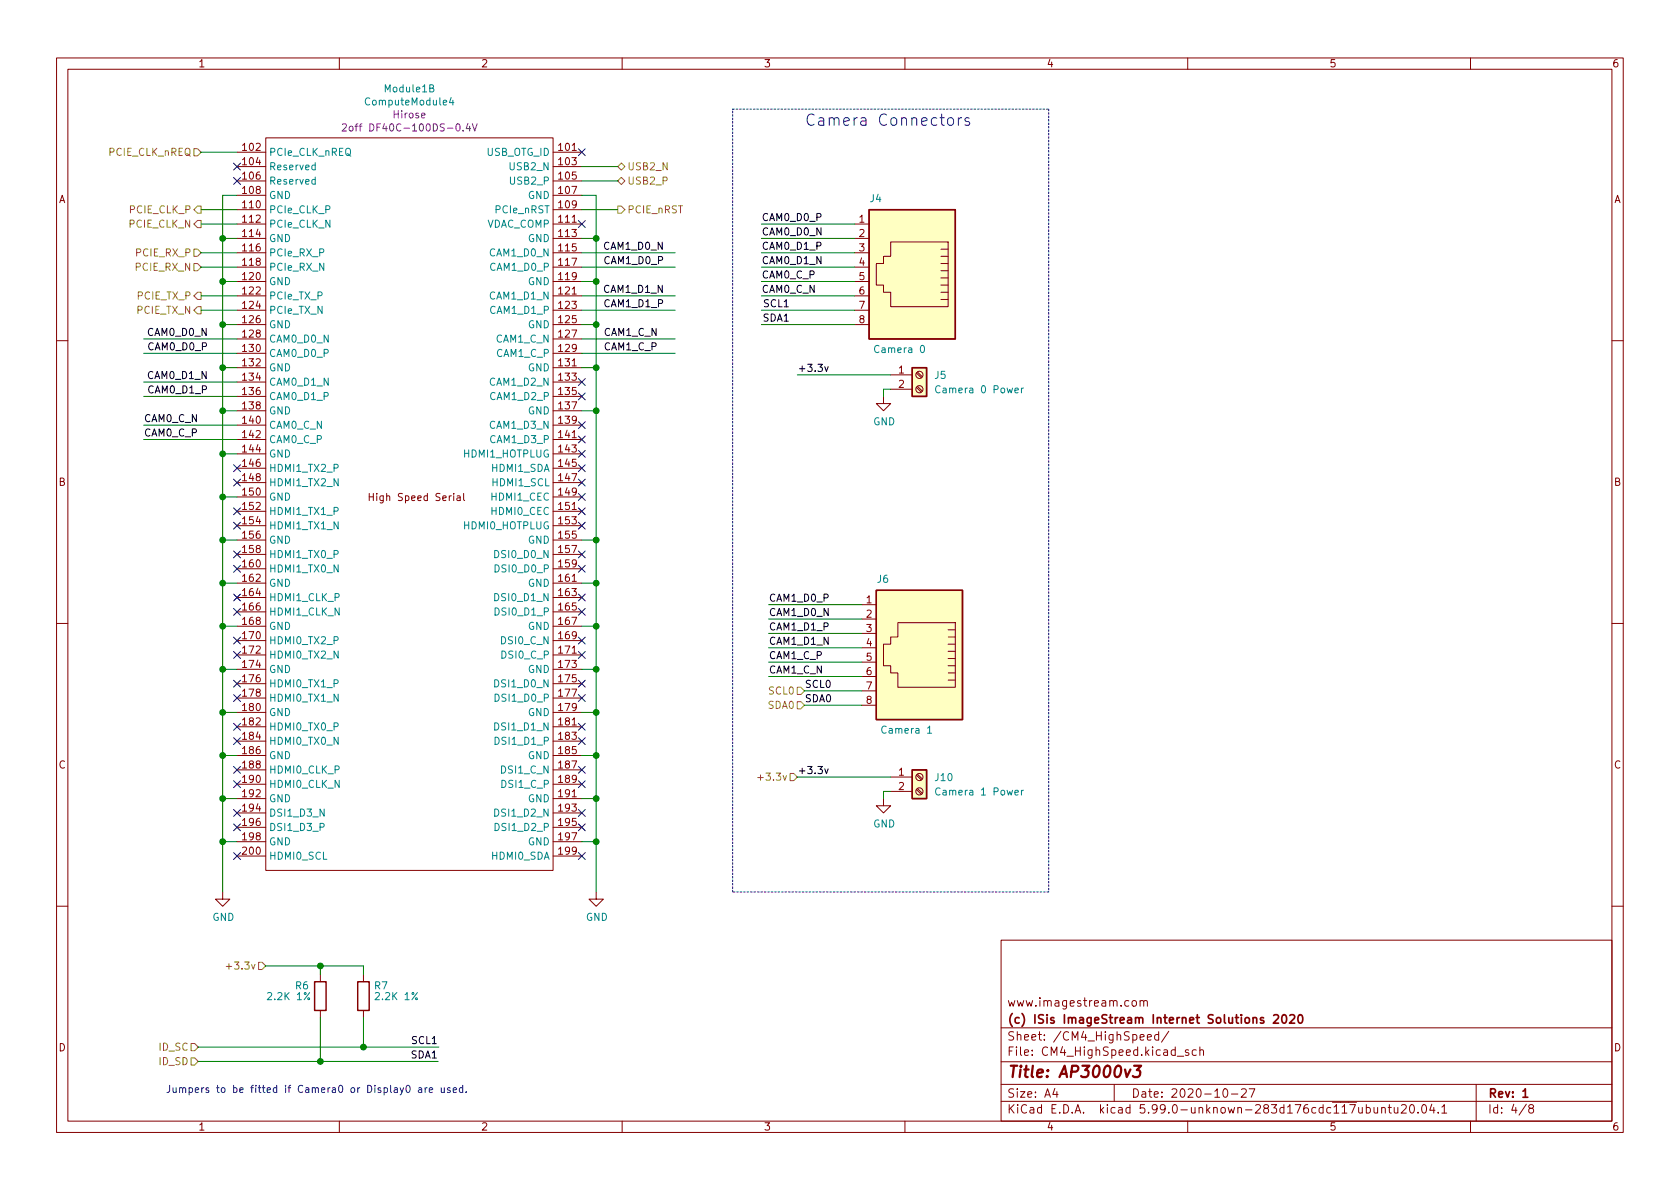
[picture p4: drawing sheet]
<svg xmlns="http://www.w3.org/2000/svg" width="297mm" height="210mm" viewBox="0 0 297 210" stroke-linecap="round" stroke-linejoin="round" font-family="sans-serif">
<g fill="none" stroke="#840000" stroke-width=".18">
<path d="M10 10.2h277v190.1h-277zM12 12.2h273v186.1h-273zM60 10.2v2M110 10.2v2M160 10.2v2M210 10.2v2M260 10.2v2M41.9 39.6h5.1M41.9 26.9h5.1M41.9 29.5h5.1M41.9 32h5.1M41.9 34.5h5.1"/>
<path d="M41.9 37.1h5.1M47 24.4h50.8v129.5h-50.8zM97.8 39.6h5.1M97.8 26.9h5.1M97.8 29.5h5.1M97.8 32h5.1M97.8 34.5h5.1M97.8 37.1h5.1M151.1 39.6h2.6M41.9 42.2h5.1M41.9 44.7h5.1M41.9 47.2h5.1"/>
<path d="M41.9 49.8h5.1M41.9 52.3h5.1M41.9 54.9h5.1M41.9 57.4h5.1M41.9 59.9h5.1M97.8 42.2h5.1M97.8 44.7h5.1M97.8 47.2h5.1M97.8 49.8h5.1M97.8 52.3h5.1M97.8 54.9h5.1M97.8 57.4h5.1"/>
<path d="M97.8 59.9h5.1M151.1 42.2h2.6M151.1 44.7h2.6M151.1 47.2h2.6M151.1 49.8h2.6M151.1 52.3h2.6M151.1 54.9h2.6M151.1 57.4h2.6M157.5 42.8h10.1v11.4h-10.1v-2.5h-1.3v-1.3h-1.3v-3.8h1.3v-1.3h1.3zM166.4 44.1h1.2M166.4 45.3h1.2M166.4 46.6h1.2"/>
<path d="M166.4 47.9h1.2M166.4 49.1h1.2M166.4 50.4h1.2M166.4 51.7h1.2M166.4 53h1.2M10 60.2h2M41.9 62.5h5.1M41.9 65h5.1M41.9 67.6h5.1M41.9 70.1h5.1M41.9 72.6h5.1M41.9 75.2h5.1"/>
<path d="M41.9 77.7h5.1M97.8 62.5h5.1M97.8 65h5.1M97.8 67.6h5.1M97.8 70.1h5.1M97.8 72.6h5.1M97.8 75.2h5.1M97.8 77.7h5.1M156.2 70.1v1.3h1.3l-1.3 1.2-1.3-1.2h1.3M157.5 66.3h3.8M157.5 68.8h3.8M162 68.5l.9 .8"/>
<path d="M162 66l.9 .8M162.2 68.3l.9 .9M162.2 65.8l.9 .8M285 60.2h2M41.9 87.9h5.1M41.9 80.3h5.1M41.9 82.8h5.1M41.9 85.3h5.1M41.9 90.4h5.1M41.9 93h5.1M41.9 95.5h5.1M41.9 98h5.1"/>
<path d="M65.3 87.3v1.2M65.3 87.9h.7M80.8 87.7h.5l.1 .8M81.4 88h-.5l-.1 .2 .1 .3h.5M82 87.3v1l.2 .2M97.8 87.9h5.1M97.8 80.3h5.1M97.8 82.8h5.1M97.8 85.3h5.1M97.8 90.4h5.1M97.8 93h5.1M97.8 95.5h5.1"/>
<path d="M97.8 98h5.1M10 110.2h2M41.9 100.6h5.1M41.9 103.1h5.1M41.9 105.7h5.1M41.9 108.2h5.1M41.9 110.7h5.1M41.9 113.3h5.1M41.9 115.8h5.1M41.9 118.4h5.1M97.8 100.6h5.1M97.8 103.1h5.1"/>
<path d="M97.8 105.7h5.1M97.8 108.2h5.1M97.8 110.7h5.1M97.8 113.3h5.1M97.8 115.8h5.1M97.8 118.4h5.1M152.4 106.9h2.5M152.4 109.5h2.5M152.4 112h2.5M152.4 114.5h2.5M152.4 117.1h2.5M152.4 119.6h2.5"/>
<path d="M158.7 110.1h10.2v11.4h-10.2v-2.5h-1.2v-1.3h-1.3v-3.8h1.3v-1.3h1.2zM167.6 111.4h1.3M167.6 112.6h1.3M167.6 113.9h1.3M167.6 115.2h1.3M167.6 116.5h1.3M167.6 117.7h1.3M167.6 119h1.3M285 110.2h2M41.9 120.9h5.1M41.9 123.4h5.1M41.9 126h5.1"/>
<path d="M41.9 128.5h5.1M41.9 131.1h5.1M41.9 133.6h5.1M41.9 136.1h5.1M41.9 138.7h5.1M97.8 120.9h5.1M97.8 123.4h5.1M97.8 126h5.1M97.8 128.5h5.1M97.8 131.1h5.1M97.8 133.6h5.1M97.8 136.1h5.1"/>
<path d="M97.8 138.7h5.1M152.4 122.2h2.5M152.4 124.7h2.5M157.5 137.4h3.8M157.5 139.9h3.8M162 139.6l.9 .9M162 137.1l.9 .8M162.2 139.4l.9 .9M162.2 136.9l.9 .8M167.6 120.3h1.3M39.4 157.7v1.3h1.2l-1.2 1.3-1.3-1.3h1.3M41.9 141.2h5.1"/>
<path d="M41.9 143.8h5.1M41.9 146.3h5.1M41.9 148.8h5.1M41.9 151.4h5.1M97.8 141.2h5.1M97.8 143.8h5.1M97.8 146.3h5.1M97.8 148.8h5.1M97.8 151.4h5.1M105.4 157.7v1.3h1.3l-1.3 1.3-1.3-1.3h1.3M156.2 141.2v1.3h1.3l-1.3 1.3-1.3-1.3h1.3M10 160.2h2"/>
<path d="M56.6 172.3v1.3M56.6 178.7v1.3M64.3 172.3v1.3M64.3 178.7v1.3M177 166.3h108v32h-108zM200.3 177l.3-.1 .3 .3v.4l-.3 .3h-.3l-.2-.3v-.4zM201.6 177.1l.2-.2 .3 .1 .1 .9M201.6 176.9v1M202.2 177.1l.2-.2 .4 .1 .1 .9M285 160.2h2M60 198.3v2M110 198.3v2"/>
<path d="M160 198.3v2M177 194.8h108M177 191.8h108M177 187.8h108M177 181.8h108M186.5 192.5l-.4 1h1M186.9 193v1M197 191.8v3M202.9 183.4l.7-.1-.1-.3-.4-.1-.2 .2v.8h.6M204.9 183l-.5-.1-.3 .3v.4l.2 .3h.6M204.9 182.4v1.5M206.6 182.4l-1.2 1.9"/>
<path d="M208.1 186.8h1.2M210 198.3v2M210.1 185.7l-.3-.1-.2 .2v.3l.5 .1v.4h-.5M211.5 185.7l-.4-.1-.3 .3v.4l.1 .3h.6M212.1 185.8l.3-.2 .3 .1 .1 .9M212.1 185.1v1.5M216.4 192.6l.2-.1a.81 .81 0 0 1 .6 .7 .81 .81 0 0 1-.3 .8h-.2a.81 .81 0 0 1-.6-.6 .81 .81 0 0 1 .3-.8zM217.7 193.5h1.2M219.5 192.7l.6-.2 .2 .2 .1 .3-1 1h1M220.9 192.5h1l-.7 1.5M242.9 195.8l.1 1h.4l.2-.1M243.6 195.8v1"/>
<path d="M244.3 196l.2-.2 .4 .1v.9M244.3 195.8v1M245.4 195.8h.6M245.6 195.3v1.3l.4 .2M246.5 195.8l.1 1h.3l.2-.1M247.1 195.8v1M247.8 195.5l.6-.2 .2 .2v.3l-.9 1h.9M249.4 195.4l.2-.1a.81 .81 0 0 1 .6 .7 .81 .81 0 0 1-.3 .8h-.2a.81 .81 0 0 1-.6-.6 .81 .81 0 0 1 .3-.8zM250.7 196.7v.1M251.6 195.4l.1-.1a.81 .81 0 0 1 .6 .7 .81 .81 0 0 1-.3 .8h-.1a.81 .81 0 0 1-.6-.6 .81 .81 0 0 1 .3-.8zM253.1 195.3l-.3 1h.9M253.5 195.8v1"/>
<path d="M254.3 196.7v.1M254.9 195.8l.5-.5v1.5M254.9 196.8h.9M260 198.3v2M261 191.8v6.5M269.9 195.3l-1.3 1.9M270.6 196l-.3-.3 .1-.2 .2-.2 .4 .1 .2 .2-.1 .2-.7 .2-.1 .3 .1 .4 .2 .1h.4l.2-.3-.1-.4-.2-.1"/>
<circle cx="162.6" cy="66.3" r=".63"/>
<circle cx="162.6" cy="68.8" r=".63"/>
<circle cx="162.6" cy="139.9" r=".63"/>
<circle cx="162.6" cy="137.4" r=".63"/>
</g>
<path d="M225.2 179.6l.6-.2 .2 .2 .1 .3-1 1h1M226.8 179.6l.2-.2a.81 .81 0 0 1 .6 .7 .81 .81 0 0 1-.3 .8h-.2a.81 .81 0 0 1-.3-1.3zM228.1 179.6l.5-.2 .2 .2 .1 .3-.9 1h.9M229.6 179.6l.2-.2a.81 .81 0 0 1 .6 .7 .81 .81 0 0 1-.3 .8h-.1a.81 .81 0 0 1-.4-1.3zM223.4 180l-.3-.1-.3 .2 .1 .3 .5 .1v.4h-.6M269.3 193l.4-.5v1.5M269.3 194h.8" fill="none" stroke="#840000" stroke-width=".3"/>
<path d="M198.9 189.1l.3 1.4 .7-1.4M200.5 188.5h1.3l-.8 .7h.3l.2 .2 .1 .7-.2 .2-.3 .2h-.5l-.3-.2" fill="none" stroke="#840000" stroke-width=".4"/>
<g fill="#ffffc2" stroke="#ffffc2" stroke-width=".18">
<path d="M153.7 37.1h15.2v22.8h-15.2z"/>
<path d="M161.3 136.1h2.5v5.1h-2.5z"/>
<path d="M154.9 104.4h15.3v22.8h-15.3z"/>
<path d="M161.3 65h2.5v5.1h-2.5z"/>
</g>
<path d="M153.7 37.1h15.2v22.8h-15.2zM161.3 65h2.5v5.1h-2.5zM154.9 104.4h15.3v22.8h-15.3zM161.3 136.1h2.5v5.1h-2.5zM55.6 173.6h2.1v5.1h-2.1zM63.2 173.6h2.1v5.1h-2.1z" fill="none" stroke="#840000" stroke-width=".25"/>
<g fill="none" stroke="#008484" stroke-width=".18">
<path d="M76 15.6l.5-.1 .2-.1-.1-.3-.6-.1v1.3h.5l.2-.2v-.3l-.3-.2M79.8 17.2l-.3 .9h.8M80.1 17.7v.9M55.7 29.2h-.3l-.3 .2 .2 .6h.4M55.7 31.8l-.3-.1-.3 .3 .2 .5h.4M55.7 28.8v1.2M55.7 31.3v1.3M162.9 61.1h.1a.68 .68 0 0 1 .5 .6 .68 .68 0 0 1-.5 .6 .84 .84 0 0 1-.1-1.2zM166.2 68.3a.6 .6 0 0 0-.8 .4 .6 .6 0 0 0 .6 .8l.2-.1M180.6 68.6v.9M181 68.6l-.4 .3M164 129.7h.7"/>
<path d="M166.2 139.4a.6 .6 0 0 0-.8 .5 .6 .6 0 0 0 .6 .7l.2-.1M180.6 139.7v.9M181 139.7l-.4 .3"/>
</g>
<path d="M60.5 22l.5-.1 .3 .4-.8 .9h.8M61.8 22.4l.2-.1 .4 .1v.5l-.1 .2-.3 .1-.2-.2zM82.7 21.8l-.3 .9h.8M83 22.3v.9M83.5 21.9l.4 1.3 .5-1.3" fill="none" stroke="#840084" stroke-width=".18"/>
<g fill="none" stroke="#848400" stroke-width=".18">
<path d="M34.3 26.3h.6l.7 .6-.7 .7h-.6zM34.9 36.4h.7v1.3h-.7l-.6-.6zM34.9 39h.7v1.3h-.7l-.6-.7zM109.2 32l.7-.6 .6 .6-.6 .6zM109.2 29.5l.7-.7 .6 .7-.6 .6zM109.2 36.4h.7l.6 .7-.6 .6h-.7zM34.3 44.1h.6l.7 .6-.7 .6h-.6zM34.3 46.6h.6l.7 .6-.7 .7h-.6zM34.9 51.7h.7v1.3h-.7l-.6-.7zM34.9 54.2h.7v1.3h-.7l-.6-.6zM134 137.5h.9M139.7 136.8h.6l.7 .6-.7 .6h-.6z"/>
<path d="M141 124.1h.6l.6 .6-.6 .6h-.6zM141 121.5h.6l.6 .7-.6 .6h-.6zM40 170.9h1M45.7 170.2h.7l.6 .6-.6 .6h-.7zM33.8 184.5h.6l.7 .7-.7 .6h-.6zM33.8 187.1h.6l.7 .6-.7 .6h-.6z"/>
</g>
<path d="M145.8 64.8l.3 .9 .3-.9M145.8 136l.3 .8 .3-.8" fill="none" stroke="#000" stroke-width=".18"/>
<g fill="none" stroke="#0000c2" stroke-width=".18">
<path d="M167.6 21a.55 .55 0 0 1 .6-.2 .55 .55 0 0 1 .4 .4v.6a.54 .54 0 0 1-.5 .4 .54 .54 0 0 1-.6-.4zM169.5 20.8v1.4M170 20.8a.51 .51 0 0 0-.5 .4M171.4 20.9l-.5-.1-.3 .3 .1 .3 .7 .2 .1 .2-.1 .3-.2 .1-.6-.1M30 191.9v.9a.41 .41 0 0 1-.5 .4M30.6 192.3l.1 .8 .3 .1 .1-.1M31.1 192.3v.9M31.7 192.5l.2-.2 .3 .1 .1 .8M31.7 192.3v.9M32.3 192.5l.2-.2 .3 .1v.8M33.4 192.4l.4-.1 .2 .3-.1 .5h-.5M33.4 192.3v1.3"/>
<path d="M34.5 192.8l.6-.1v-.3l-.4-.1-.2 .2 .1 .6h.5M35.7 192.3v.9M36 192.3l-.3 .3M36.9 192.4l-.3-.1-.2 .2 .1 .2 .4 .1v.3h-.5M80.1 192.8l.6-.1v-.3l-.4-.1-.2 .2 .1 .6h.5M81.8 192.4l-.3-.1-.3 .3 .1 .5h.5M81.8 191.9v1.3M82.4 193.1v.1"/>
</g>
<path d="M129.5 19.3h55.9M185.4 19.3v138.4M129.5 157.7v-138.4M185.4 157.7h-55.9" fill="none" stroke="#0000c2" stroke-width=".18" stroke-dasharray=".3 .3"/>
<g fill="none" stroke="#008400" stroke-width=".18">
<path d="M35.6 39.6h6.3M35.6 37.1h6.3M35.6 26.9h6.3M41.9 34.5h-2.5v123.2M102.9 34.5h2.5v123.2M102.9 37.1h6.3M102.9 32h6.3M102.9 29.5h6.3M134.6 39.6h16.5M25.4 59.9h16.5M35.6 54.9h6.3M35.6 52.3h6.3"/>
<path d="M35.6 44.7h6.3M35.6 47.2h6.3M39.4 49.8h2.5M39.4 57.4h2.5M39.4 42.2h2.5M102.9 54.9h16.5M102.9 49.8h2.5M102.9 57.4h2.5M102.9 42.2h2.5M102.9 52.3h16.5M102.9 59.9h16.5M102.9 44.7h16.5"/>
<path d="M102.9 47.2h16.5M134.6 54.9h16.5M134.6 49.8h16.5M134.6 57.4h16.5M134.6 42.2h16.5M134.6 52.3h16.5M134.6 44.7h16.5M134.6 47.2h16.5M25.4 62.5h16.5M25.4 70.1h16.5M25.4 75.2h16.5M25.4 77.7h16.5"/>
<path d="M25.4 67.6h16.5M39.4 65h2.5M39.4 72.6h2.5M102.9 65h2.5M102.9 62.5h16.5M102.9 72.6h2.5M141 66.3h16.5M157.5 68.8h-1.3v1.3M39.4 95.5h2.5M39.4 80.3h2.5M39.4 87.9h2.5M102.9 95.5h2.5"/>
<path d="M39.4 110.7h2.5M39.4 118.4h2.5M39.4 103.1h2.5M102.9 110.7h2.5M102.9 118.4h2.5M102.9 103.1h2.5M135.9 106.9h16.5M135.9 117.1h16.5M135.9 119.6h16.5M135.9 114.5h16.5M135.9 112h16.5M135.9 109.5h16.5"/>
<path d="M39.4 133.6h2.5M39.4 126h2.5M102.9 133.6h2.5M102.9 126h2.5M141 137.4h16.5M142.2 122.2h10.2M142.2 124.7h10.2M157.5 139.9h-1.3v1.3M39.4 148.8h2.5M39.4 141.2h2.5M102.9 148.8h2.5M102.9 141.2h2.5"/>
<path d="M47 170.8h17.3v1.5M56.6 170.8v1.5M56.6 180v7.7M64.3 180v5.2M35.1 187.7h42.4M35.1 185.2h42.5"/>
</g>
<g fill="none" stroke="#000084" stroke-width=".18">
<path d="M41.3 31.4l1.2 1.2M41.3 28.8l1.2 1.3M42.5 31.4l-1.2 1.2M42.5 28.8l-1.2 1.3M102.3 26.3l1.2 1.2M102.3 39l1.2 1.2M103.5 26.3l-1.2 1.2M103.5 39l-1.2 1.2M102.3 79.6l1.2 1.3M102.3 77.1l1.2 1.2M102.3 74.6l1.2 1.2M102.3 69.5l1.2 1.2"/>
<path d="M102.3 66.9l1.2 1.3M103.5 69.5l-1.2 1.2M103.5 66.9l-1.2 1.3M103.5 77.1l-1.2 1.2M103.5 74.6l-1.2 1.2M103.5 79.6l-1.2 1.3M41.3 100l1.2 1.2M41.3 97.4l1.2 1.2M41.3 92.3l1.2 1.3M41.3 89.8l1.2 1.2M41.3 84.7l1.2 1.2M41.3 82.2l1.2 1.2"/>
<path d="M42.5 100l-1.2 1.2M42.5 97.4l-1.2 1.2M42.5 92.3l-1.2 1.3M42.5 89.8l-1.2 1.2M42.5 84.7l-1.2 1.2M42.5 82.2l-1.2 1.2M102.3 97.4l1.2 1.2M102.3 92.3l1.2 1.3M102.3 89.8l1.2 1.2M102.3 87.3l1.2 1.2M102.3 84.7l1.2 1.2M102.3 82.2l1.2 1.2"/>
<path d="M102.3 100l1.2 1.2M103.5 89.8l-1.2 1.2M103.5 82.2l-1.2 1.2M103.5 97.4l-1.2 1.2M103.5 92.3l-1.2 1.3M103.5 87.3l-1.2 1.2M103.5 84.7l-1.2 1.2M103.5 100l-1.2 1.2M41.3 115.2l1.2 1.2M41.3 112.7l1.2 1.2M41.3 107.6l1.2 1.2M41.3 105l1.2 1.3"/>
<path d="M42.5 115.2l-1.2 1.2M42.5 112.7l-1.2 1.2M42.5 107.6l-1.2 1.2M42.5 105l-1.2 1.3M102.3 107.6l1.2 1.2M102.3 105l1.2 1.3M102.3 115.2l1.2 1.2M102.3 112.7l1.2 1.2M103.5 107.6l-1.2 1.2M103.5 105l-1.2 1.3M103.5 115.2l-1.2 1.2M103.5 112.7l-1.2 1.2"/>
<path d="M41.3 130.4l1.2 1.3M41.3 127.9l1.2 1.2M41.3 138.1l1.2 1.2M41.3 135.5l1.2 1.2M41.3 122.8l1.2 1.2M41.3 120.3l1.2 1.2M42.5 130.4l-1.2 1.3M42.5 127.9l-1.2 1.2M42.5 138.1l-1.2 1.2M42.5 135.5l-1.2 1.2M42.5 122.8l-1.2 1.2M42.5 120.3l-1.2 1.2"/>
<path d="M102.3 138.1l1.2 1.2M102.3 127.9l1.2 1.2M102.3 130.4l1.2 1.3M102.3 135.5l1.2 1.2M102.3 122.8l1.2 1.2M102.3 120.3l1.2 1.2M103.5 138.1l-1.2 1.2M103.5 127.9l-1.2 1.2M103.5 130.4l-1.2 1.3M103.5 135.5l-1.2 1.2M103.5 122.8l-1.2 1.2M103.5 120.3l-1.2 1.2"/>
<path d="M41.3 150.8l1.2 1.2M41.3 145.7l1.2 1.2M41.3 143.1l1.2 1.3M42.5 150.8l-1.2 1.2M42.5 145.7l-1.2 1.2M42.5 143.1l-1.2 1.3M102.3 150.8l1.2 1.2M102.3 145.7l1.2 1.2M102.3 143.1l1.2 1.3M103.5 150.8l-1.2 1.2M103.5 145.7l-1.2 1.2M103.5 143.1l-1.2 1.3"/>
</g>
<g fill="#008400" stroke="#008400" stroke-width=".18">
<circle cx="39.4" cy="87.9" r=".51"/>
<circle cx="39.4" cy="95.5" r=".51"/>
<circle cx="39.4" cy="103.1" r=".51"/>
<circle cx="39.4" cy="65" r=".51"/>
<circle cx="39.4" cy="72.6" r=".51"/>
<circle cx="39.4" cy="80.3" r=".51"/>
<circle cx="39.4" cy="118.4" r=".51"/>
<circle cx="39.4" cy="110.7" r=".51"/>
<circle cx="39.4" cy="133.6" r=".51"/>
<circle cx="39.4" cy="126" r=".51"/>
<circle cx="39.4" cy="141.2" r=".51"/>
<circle cx="39.4" cy="49.8" r=".51"/>
<circle cx="39.4" cy="57.4" r=".51"/>
<circle cx="39.4" cy="42.2" r=".51"/>
<circle cx="39.4" cy="148.8" r=".51"/>
<circle cx="56.6" cy="187.7" r=".51"/>
<circle cx="64.3" cy="185.2" r=".51"/>
<circle cx="56.6" cy="170.8" r=".51"/>
<circle cx="105.4" cy="95.5" r=".51"/>
<circle cx="105.4" cy="103.1" r=".51"/>
<circle cx="105.4" cy="126" r=".51"/>
<circle cx="105.4" cy="110.7" r=".51"/>
<circle cx="105.4" cy="141.2" r=".51"/>
<circle cx="105.4" cy="118.4" r=".51"/>
<circle cx="105.4" cy="133.6" r=".51"/>
<circle cx="105.4" cy="148.8" r=".51"/>
<circle cx="105.4" cy="42.2" r=".51"/>
<circle cx="105.4" cy="57.4" r=".51"/>
<circle cx="105.4" cy="49.8" r=".51"/>
<circle cx="105.4" cy="65" r=".51"/>
<circle cx="105.4" cy="72.6" r=".51"/>
</g>
<text font-size="2.8" fill="#0000c2" x="142.2" y="22.3">Camera Connectors</text>
<text font-size="2.8" fill="#840000" x="178" y="190.6">Title: AP3000v3</text>
<g font-size="2.1" fill="#840000">
<text x="178" y="178">www.imagestream.com</text>
<text x="178" y="184">Sheet: /CM4_HighSpeed/</text>
<text x="178" y="181">(c) ISis ImageStream Internet Solutions 2020</text>
<text x="178" y="186.7">File: CM4_HighSpeed.kicad_sch</text>
<text x="178" y="196.9">KiCad E.D.A. kicad 5.99.0-unknown-283d176cdc~117~ubuntu20.04.1</text>
<text x="178" y="194.1">Size: A4</text>
<text x="200" y="194.1">Date: 2020-10-27</text>
<text x="263" y="194.1">Rev: 1</text>
<text x="263" y="196.9">Id: 4/8</text>
</g>
<g font-size="1.8" fill="#840000">
<text x="35" y="11.9">1</text>
<text x="85" y="11.9">2</text>
<text x="135" y="11.9">3</text>
<text x="185" y="11.9">4</text>
<text x="235" y="11.9">5</text>
<text x="285" y="11.9">6</text>
<text x="43" y="26.7">102</text>
<text x="43" y="29.2">104</text>
<text x="98.9" y="26.7">101</text>
<text x="98.9" y="29.2">103</text>
<text x="10.3" y="35.9">A</text>
<text x="43" y="31.7">106</text>
<text x="43" y="34.3">108</text>
<text x="98.9" y="31.7">105</text>
<text x="98.9" y="34.3">107</text>
<text x="285.3" y="35.9">A</text>
<text x="43" y="36.8">110</text>
<text x="43" y="39.4">112</text>
<text x="43" y="41.9">114</text>
<text x="98.9" y="36.8">109</text>
<text x="98.9" y="39.4">111</text>
<text x="98.9" y="41.9">113</text>
<text x="151.9" y="39.4">1</text>
<text x="151.9" y="41.9">2</text>
<text x="43" y="44.4">116</text>
<text x="43" y="47">118</text>
<text x="98.9" y="44.4">115</text>
<text x="98.9" y="47">117</text>
<text x="151.9" y="44.4">3</text>
<text x="151.9" y="47">4</text>
<text x="43" y="49.5">120</text>
<text x="43" y="52.1">122</text>
<text x="98.9" y="49.5">119</text>
<text x="98.9" y="52.1">121</text>
<text x="151.9" y="49.5">5</text>
<text x="151.9" y="52.1">6</text>
<text x="43" y="54.6">124</text>
<text x="43" y="57.1">126</text>
<text x="43" y="59.7">128</text>
<text x="98.9" y="54.6">123</text>
<text x="98.9" y="57.1">125</text>
<text x="98.9" y="59.7">127</text>
<text x="151.9" y="54.6">7</text>
<text x="151.9" y="57.1">8</text>
<text x="43" y="62.2">130</text>
<text x="43" y="64.8">132</text>
<text x="98.9" y="62.2">129</text>
<text x="98.9" y="64.8">131</text>
<text x="43" y="67.3">134</text>
<text x="43" y="69.8">136</text>
<text x="98.9" y="67.3">133</text>
<text x="98.9" y="69.8">135</text>
<text x="158.9" y="66">1</text>
<text x="158.9" y="68.6">2</text>
<text x="43" y="72.4">138</text>
<text x="43" y="74.9">140</text>
<text x="43" y="77.5">142</text>
<text x="98.9" y="72.4">137</text>
<text x="98.9" y="74.9">139</text>
<text x="98.9" y="77.5">141</text>
<text x="43" y="80">144</text>
<text x="43" y="82.5">146</text>
<text x="98.9" y="80">143</text>
<text x="98.9" y="82.5">145</text>
<text x="10.3" y="85.9">B</text>
<text x="43" y="85.1">148</text>
<text x="43" y="87.6">150</text>
<text x="66.1" y="88.6">High Speed Serial</text>
<text x="98.9" y="85.1">147</text>
<text x="98.9" y="87.6">149</text>
<text x="285.3" y="85.9">B</text>
<text x="43" y="90.2">152</text>
<text x="43" y="92.7">154</text>
<text x="43" y="95.2">156</text>
<text x="98.9" y="90.2">151</text>
<text x="98.9" y="92.7">153</text>
<text x="98.9" y="95.2">155</text>
<text x="43" y="97.8">158</text>
<text x="43" y="100.3">160</text>
<text x="98.9" y="97.8">157</text>
<text x="98.9" y="100.3">159</text>
<text x="43" y="102.9">162</text>
<text x="43" y="105.4">164</text>
<text x="43" y="107.9">166</text>
<text x="98.9" y="102.9">161</text>
<text x="98.9" y="105.4">163</text>
<text x="98.9" y="107.9">165</text>
<text x="153.2" y="106.7">1</text>
<text x="43" y="110.5">168</text>
<text x="43" y="113">170</text>
<text x="98.9" y="110.5">167</text>
<text x="98.9" y="113">169</text>
<text x="153.2" y="109.2">2</text>
<text x="153.2" y="111.8">3</text>
<text x="43" y="115.6">172</text>
<text x="43" y="118.1">174</text>
<text x="98.9" y="115.6">171</text>
<text x="98.9" y="118.1">173</text>
<text x="153.2" y="114.3">4</text>
<text x="153.2" y="116.8">5</text>
<text x="153.2" y="119.4">6</text>
<text x="43" y="120.6">176</text>
<text x="43" y="123.2">178</text>
<text x="43" y="125.7">180</text>
<text x="98.9" y="120.6">175</text>
<text x="98.9" y="123.2">177</text>
<text x="98.9" y="125.7">179</text>
<text x="153.2" y="121.9">7</text>
<text x="153.2" y="124.5">8</text>
<text x="43" y="128.3">182</text>
<text x="43" y="130.8">184</text>
<text x="98.9" y="128.3">181</text>
<text x="98.9" y="130.8">183</text>
<text x="10.3" y="135.9">C</text>
<text x="43" y="133.3">186</text>
<text x="43" y="135.9">188</text>
<text x="98.9" y="133.3">185</text>
<text x="98.9" y="135.9">187</text>
<text x="158.9" y="137.2">1</text>
<text x="285.3" y="135.9">C</text>
<text x="43" y="138.4">190</text>
<text x="43" y="141">192</text>
<text x="43" y="143.5">194</text>
<text x="98.9" y="138.4">189</text>
<text x="98.9" y="141">191</text>
<text x="98.9" y="143.5">193</text>
<text x="158.9" y="139.7">2</text>
<text x="43" y="146">196</text>
<text x="43" y="148.6">198</text>
<text x="98.9" y="146">195</text>
<text x="98.9" y="148.6">197</text>
<text x="43" y="151.1">200</text>
<text x="98.9" y="151.1">199</text>
<text x="10.3" y="185.9">D</text>
<text x="285.3" y="185.9">D</text>
<text x="35" y="199.9">1</text>
<text x="85" y="199.9">2</text>
<text x="135" y="199.9">3</text>
<text x="185" y="199.9">4</text>
<text x="235" y="199.9">5</text>
<text x="285" y="199.9">6</text>
</g>
<g font-size="1.8" fill="#008484">
<text x="68.2" y="16.3">Module1B</text>
<text x="65" y="18.6">ComputeModule4</text>
<text x="47.5" y="27.6">PCIe_CLK_nREQ</text>
<text x="86" y="27.6">USB_OTG_ID</text>
<text x="47.5" y="30.1">Reserved</text>
<text x="47.5" y="32.6">Reserved</text>
<text x="47.5" y="35.2">GND</text>
<text x="90.3" y="30.1">USB2_N</text>
<text x="90.4" y="32.6">USB2_P</text>
<text x="93.4" y="35.2">GND</text>
<text x="153.9" y="35.7">J4</text>
<text x="47.5" y="37.7">PCIe_CLK_P</text>
<text x="47.5" y="40.3">PCIe_CLK_N</text>
<text x="86" y="40.3">VDAC_COMP</text>
<text x="87.7" y="37.7">PCIe_nRST</text>
<text x="47.5" y="42.8">GND</text>
<text x="47.5" y="45.3">PCIe_RX_P</text>
<text x="47.5" y="47.9">PCIe_RX_N</text>
<text x="86.8" y="45.3">CAM1_D0_N</text>
<text x="86.9" y="47.9">CAM1_D0_P</text>
<text x="93.4" y="42.8">GND</text>
<text x="47.5" y="50.4">GND</text>
<text x="47.5" y="53">PCIe_TX_P</text>
<text x="86.8" y="53">CAM1_D1_N</text>
<text x="93.4" y="50.4">GND</text>
<text x="47.5" y="55.5">PCIe_TX_N</text>
<text x="47.5" y="58">GND</text>
<text x="86.9" y="55.5">CAM1_D1_P</text>
<text x="93.4" y="58">GND</text>
<text x="47.5" y="60.6">CAM0_D0_N</text>
<text x="47.5" y="63.1">CAM0_D0_P</text>
<text x="47.5" y="65.7">GND</text>
<text x="87.7" y="60.6">CAM1_C_N</text>
<text x="87.8" y="63.1">CAM1_C_P</text>
<text x="93.4" y="65.7">GND</text>
<text x="155.1" y="62.4">Camera 0</text>
<text x="47.5" y="68.2">CAM0_D1_N</text>
<text x="47.5" y="70.7">CAM0_D1_P</text>
<text x="86.8" y="68.2">CAM1_D2_N</text>
<text x="86.9" y="70.7">CAM1_D2_P</text>
<text x="165.3" y="67">J5</text>
<text x="166.3" y="69.5">Camera 0 Power</text>
<text x="47.5" y="73.3">GND</text>
<text x="47.5" y="75.8">CAM0_C_N</text>
<text x="86.8" y="75.8">CAM1_D3_N</text>
<text x="93.4" y="73.3">GND</text>
<text x="154.4" y="75.2">GND</text>
<text x="47.5" y="78.4">CAM0_C_P</text>
<text x="47.5" y="80.9">GND</text>
<text x="47.5" y="83.4">HDMI1_TX2_P</text>
<text x="82.1" y="80.9">HDMI1_HOTPLUG</text>
<text x="86.9" y="78.4">CAM1_D3_P</text>
<text x="87.1" y="83.4">HDMI1_SDA</text>
<text x="47.5" y="86">HDMI1_TX2_N</text>
<text x="47.5" y="88.5">GND</text>
<text x="87.1" y="88.5">HDMI1_CEC</text>
<text x="87.3" y="86">HDMI1_SCL</text>
<text x="47.5" y="91.1">HDMI1_TX1_P</text>
<text x="47.5" y="93.6">HDMI1_TX1_N</text>
<text x="82.1" y="93.6">HDMI0_HOTPLUG</text>
<text x="87.1" y="91.1">HDMI0_CEC</text>
<text x="47.5" y="96.1">GND</text>
<text x="47.5" y="98.7">HDMI1_TX0_P</text>
<text x="47.5" y="101.2">HDMI1_TX0_N</text>
<text x="87.8" y="98.7">DSI0_D0_N</text>
<text x="87.9" y="101.2">DSI0_D0_P</text>
<text x="93.4" y="96.1">GND</text>
<text x="47.5" y="103.8">GND</text>
<text x="47.5" y="106.3">HDMI1_CLK_P</text>
<text x="87.8" y="106.3">DSI0_D1_N</text>
<text x="93.4" y="103.8">GND</text>
<text x="155.1" y="103.1">J6</text>
<text x="47.5" y="108.8">HDMI1_CLK_N</text>
<text x="47.5" y="111.4">GND</text>
<text x="47.5" y="113.9">HDMI0_TX2_P</text>
<text x="87.9" y="108.8">DSI0_D1_P</text>
<text x="88.8" y="113.9">DSI0_C_N</text>
<text x="93.4" y="111.4">GND</text>
<text x="47.5" y="116.5">HDMI0_TX2_N</text>
<text x="47.5" y="119">GND</text>
<text x="88.9" y="116.5">DSI0_C_P</text>
<text x="93.4" y="119">GND</text>
<text x="47.5" y="121.5">HDMI0_TX1_P</text>
<text x="47.5" y="124.1">HDMI0_TX1_N</text>
<text x="87.8" y="121.5">DSI1_D0_N</text>
<text x="87.9" y="124.1">DSI1_D0_P</text>
<text x="47.5" y="126.6">GND</text>
<text x="47.5" y="129.2">HDMI0_TX0_P</text>
<text x="47.5" y="131.7">HDMI0_TX0_N</text>
<text x="87.8" y="129.2">DSI1_D1_N</text>
<text x="87.9" y="131.7">DSI1_D1_P</text>
<text x="93.4" y="126.6">GND</text>
<text x="156.3" y="129.7">Camera 1</text>
<text x="47.5" y="134.2">GND</text>
<text x="47.5" y="136.8">HDMI0_CLK_P</text>
<text x="88.8" y="136.8">DSI1_C_N</text>
<text x="93.4" y="134.2">GND</text>
<text x="47.5" y="139.3">HDMI0_CLK_N</text>
<text x="47.5" y="141.9">GND</text>
<text x="88.9" y="139.3">DSI1_C_P</text>
<text x="93.4" y="141.9">GND</text>
<text x="165.4" y="138.1">J10</text>
<text x="166.3" y="140.7">Camera 1 Power</text>
<text x="47.5" y="144.4">DSI1_D3_N</text>
<text x="47.5" y="146.9">DSI1_D3_P</text>
<text x="47.5" y="149.5">GND</text>
<text x="87.8" y="144.4">DSI1_D2_N</text>
<text x="87.9" y="146.9">DSI1_D2_P</text>
<text x="93.4" y="149.5">GND</text>
<text x="154.4" y="146.3">GND</text>
<text x="47.5" y="152">HDMI0_SCL</text>
<text x="87.1" y="152">HDMI0_SDA</text>
<text x="37.5" y="162.8">GND</text>
<text x="103.6" y="162.8">GND</text>
<text x="47.6" y="176.8">2.2K 1%</text>
<text x="52.3" y="174.9">R6</text>
<text x="66.2" y="174.9">R7</text>
<text x="66.7" y="176.8">2.2K 1%</text>
</g>
<g font-size="1.8" fill="#840084">
<text x="62.6" y="23.2">2off DF40C-100DS-0.4V</text>
<text x="69.6" y="20.9">Hirose</text>
</g>
<g font-size="1.8" fill="#848400">
<text x="19.3" y="27.6">PCIE_CLK_nREQ</text>
<text x="110.9" y="32.6">USB2_P</text>
<text x="110.9" y="30.1">USB2_N</text>
<text x="22.9" y="40.3">PCIE_CLK_N</text>
<text x="23" y="37.7">PCIE_CLK_P</text>
<text x="110.9" y="37.7">PCIE_nRST</text>
<text x="24.1" y="47.9">PCIE_RX_N</text>
<text x="24.2" y="45.3">PCIE_RX_P</text>
<text x="24.4" y="53">PCIE_TX_P</text>
<text x="24.3" y="55.5">PCIE_TX_N</text>
<text x="135.9" y="125.3">SDA0</text>
<text x="136.1" y="122.8">SCL0</text>
<text x="134.8" y="138">+3.3v</text>
<text x="40.9" y="171.4">+3.3v</text>
<text x="28.2" y="185.8">ID_SC</text>
<text x="28.2" y="188.3">ID_SD</text>
</g>
<g font-size="1.8">
<text x="134.6" y="41.6">CAM0_D0_N</text>
<text x="134.6" y="39.1">CAM0_D0_P</text>
<text x="107" y="44.2">CAM1_D0_N</text>
<text x="107.1" y="46.7">CAM1_D0_P</text>
<text x="134.6" y="44.2">CAM0_D1_P</text>
<text x="134.6" y="46.7">CAM0_D1_N</text>
<text x="107" y="51.8">CAM1_D1_N</text>
<text x="134.6" y="51.8">CAM0_C_N</text>
<text x="134.6" y="49.2">CAM0_C_P</text>
<text x="26.3" y="59.4">CAM0_D0_N</text>
<text x="106.7" y="59.4">CAM1_C_N</text>
<text x="107.1" y="54.3">CAM1_D1_P</text>
<text x="135" y="56.9">SDA1</text>
<text x="135.2" y="54.3">SCL1</text>
<text x="26.4" y="61.9">CAM0_D0_P</text>
<text x="106.7" y="61.9">CAM1_C_P</text>
<text x="141" y="65.7">+3.3v</text>
<text x="26.3" y="67">CAM0_D1_N</text>
<text x="26.4" y="69.6">CAM0_D1_P</text>
<text x="25.4" y="77.2">CAM0_C_P</text>
<text x="25.4" y="74.6">CAM0_C_N</text>
<text x="135.9" y="106.4">CAM1_D0_P</text>
<text x="135.9" y="111.5">CAM1_D1_P</text>
<text x="135.9" y="108.9">CAM1_D0_N</text>
<text x="135.9" y="114">CAM1_D1_N</text>
<text x="135.9" y="116.5">CAM1_C_P</text>
<text x="135.9" y="119.1">CAM1_C_N</text>
<text x="142.2" y="124.2">SDA0</text>
<text x="142.2" y="121.6">SCL0</text>
<text x="141" y="136.9">+3.3v</text>
<text x="72.9" y="184.6">SCL1</text>
<text x="72.8" y="187.2">SDA1</text>
</g>
<text font-size="1.8" fill="#0000c2" x="38.1" y="193.3">Jumpers to be fitted if Camera0 or Display0 are used.</text>
</svg>
